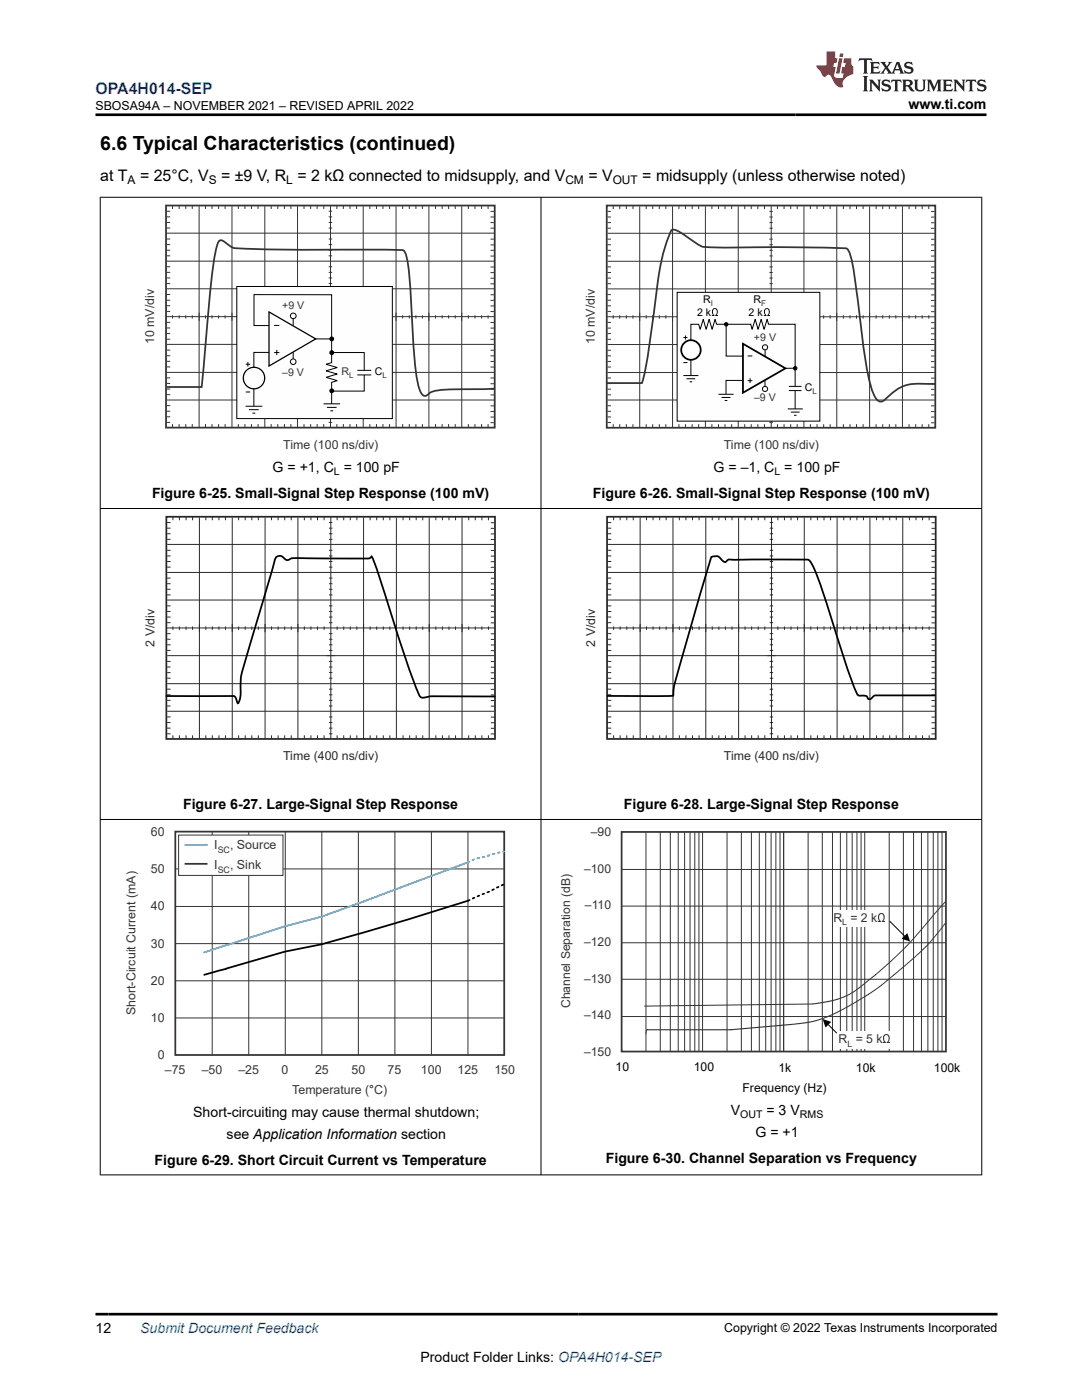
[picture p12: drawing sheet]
<svg xmlns="http://www.w3.org/2000/svg" width="216mm" height="279mm" viewBox="0 0 216 279" stroke-linecap="round" stroke-linejoin="round" font-family="sans-serif">
<path d="M33.1 41h65.6v44.3h-65.6zM33.4 77.2h6.8l1.3-13.8a110.6 110.6 0 0 1 1.8-14.3l.5-1.1a1.68 1.68 0 0 1 1.6 .7 3.6 3.6 0 0 0 3.3 .9l9.9 .2h18.7l3 .1 .4 .3a13.4 13.4 0 0 1 1 4.9l.3 4.1a163 163 0 0 0 1.3 16.9l.7 2.3 .4 .5 .6 .1a4.5 4.5 0 0 1 3.4-1.2l10.1-.2" fill="none" stroke="#363334" stroke-width=".35"/>
<g fill="none" stroke="#363334" stroke-width=".2">
<path d="M33.3 59.9h.7M33.3 58.8h.7M33.3 56.6h.7M33.3 55.5h.7M33.3 54.4h.7M33.3 53.2h.7M33.3 51.1h.7M33.3 49.9h.7M33.3 48.8h.7M33.3 47.7h.7M33.3 45.5h.7M33.3 44.4h.7"/>
<path d="M33.3 43.3h.7M33.3 42.2h.7M33.3 52.1h65.3M33.3 46.5h65.3M33.3 57.6h65.3M34.4 41v.7M35.7 41v.7M37.1 41v.7M38.4 41v.7M39.7 41.1v44.2M41 41v.7M42.3 41v.7"/>
<path d="M43.6 41v.7M44.9 41v.7M46.3 41.1v44.3M47.6 41v.7M48.9 41v.7M50.2 41v.7M51.5 41v.7M52.8 41.1v44.3M54.1 41v.7M55.4 41v.7M56.8 41v.7M58 41v.7"/>
<path d="M59.4 41.1v44.2M60.7 41v.7M62 41v.7M63.3 41v.7M64.6 41v.7M65.6 59.9h.7M65.6 58.8h.7M65.6 56.6h.7M65.6 55.5h.7M65.6 54.4h.7M65.6 53.2h.7M65.6 51.1h.7"/>
<path d="M65.6 49.9h.7M65.6 48.8h.7M65.6 47.7h.7M65.6 45.5h.7M65.6 44.4h.7M65.6 43.3h.7M65.6 42.2h.7M65.9 41v44.3M67.2 41v.7M68.5 41v.7M69.8 41v.7M71.2 41v.7"/>
<path d="M72.5 41.1v44.3M73.8 41v.7M75.1 41v.7M76.4 41v.7M77.7 41v.7M79 41.1v44.2M80.3 41v.7M81.7 41v.7M83 41v.7M84.3 41v.7M85.6 41.1v44.2M86.9 41v.7"/>
<path d="M88.2 41v.7M89.5 41v.7M90.8 41v.7M92.1 41.1v44.2M93.5 41v.7M94.8 41v.7M96.1 41v.7M97.4 41v.7M97.9 43.3h.7M97.9 59.9h.7M97.9 58.8h.7M97.9 56.6h.7"/>
<path d="M97.9 55.5h.7M97.9 54.4h.7M97.9 53.3h.7M97.9 51.1h.7M97.9 50h.7M97.9 48.9h.7M97.9 47.7h.7M97.9 45.5h.7M97.9 44.4h.7M97.9 42.2h.7M33.1 63.2h65.5M33.3 78.8h.7"/>
<path d="M33.3 77.6h.7M33.3 76.5h.7M33.3 75.4h.7M33.3 73.2h.7M33.3 72.1h.7M33.3 71h.7M33.3 69.9h.7M33.3 67.7h.7M33.3 66.6h.7M33.3 65.5h.7M33.3 64.3h.7M33.3 62.2h.7"/>
<path d="M33.3 61h.7M33.3 68.7h65.3M33.3 74.3h65.3M33.3 79.8h65.3M34.4 62.9v.7M35.7 62.9v.7M37.1 62.9v.7M38.4 62.9v.7M41 62.9v.7M42.3 62.9v.7M43.6 62.9v.7M44.9 62.9v.7"/>
<path d="M47.6 62.9v.7M48.9 62.9v.7M50.2 62.9v.7M51.5 62.9v.7M54.1 62.9v.7M55.4 62.9v.7M56.8 62.9v.7M58 62.9v.7M60.7 62.9v.7M62 62.9v.7M63.3 62.9v.7M64.6 62.9v.7"/>
<path d="M65.6 78.8h.7M65.6 77.6h.7M65.6 76.5h.7M65.6 75.4h.7M65.6 73.2h.7M65.6 72.1h.7M65.6 71h.7M65.6 69.9h.7M65.6 67.7h.7M65.6 66.6h.7M65.6 65.5h.7M65.6 64.3h.7"/>
<path d="M65.6 62.2h.7M65.6 61h.7M67.2 62.9v.7M68.5 62.9v.7M69.8 62.9v.7M71.2 62.9v.7M73.8 62.9v.7M75.1 62.9v.7M76.4 62.9v.7M77.7 62.9v.7M80.3 62.9v.7M81.7 62.9v.7"/>
<path d="M83 62.9v.7M84.3 62.9v.7M86.9 62.9v.7M88.2 62.9v.7M89.5 62.9v.7M90.8 62.9v.7M93.5 62.9v.7M94.8 62.9v.7M96.1 62.9v.7M97.4 62.9v.7M97.9 77.7h.7M97.9 75.4h.7"/>
<path d="M97.9 73.3h.7M97.9 72.1h.7M97.9 69.9h.7M97.9 67.7h.7M97.9 66.6h.7M97.9 64.4h.7M97.9 62.2h.7M97.9 78.8h.7M97.9 76.6h.7M97.9 71h.7M97.9 65.5h.7M97.9 61.1h.7"/>
<path d="M33.3 84.3h.7M33.3 83.2h.7M33.3 82.1h.7M33.3 80.9h.7M34.4 84.6v.7M35.7 84.6v.7M37.1 84.6v.7M38.4 84.6v.7M41 84.6v.7M42.3 84.6v.7M43.6 84.6v.7M44.9 84.6v.7"/>
<path d="M47.6 84.6v.7M48.9 84.6v.7M50.2 84.6v.7M51.5 84.6v.7M54.1 84.6v.7M55.4 84.6v.7M56.8 84.6v.7M58 84.6v.7M60.7 84.6v.7M62 84.6v.7M63.3 84.6v.7M64.6 84.6v.7"/>
<path d="M65.6 84.3h.7M65.6 83.2h.7M65.6 82.1h.7M65.6 80.9h.7M67.2 84.6v.7M68.5 84.6v.7M69.8 84.6v.7M71.2 84.6v.7M73.8 84.6v.7M75.1 84.6v.7M76.4 84.6v.7M77.7 84.6v.7"/>
<path d="M80.3 84.6v.7M81.7 84.6v.7M83 84.6v.7M84.3 84.6v.7M86.9 84.6v.7M88.2 84.6v.7M89.5 84.6v.7M90.8 84.6v.7M93.5 84.6v.7M94.8 84.6v.7M96.1 84.6v.7M97.4 84.6v.7"/>
<path d="M97.9 84.4h.7M97.9 83.2h.7M97.9 82.1h.7M97.9 81h.7"/>
</g>
<path d="M47.3 57.2h31v26.3h-31z" fill-rule="evenodd" fill="#fefefe"/>
<g fill="none" stroke="#000" stroke-width=".2">
<path d="M47.3 57.2h31v26.3h-31zM49 72.7h.9M49 78.2h.9M49.5 72.3v.8M50.7 77.6v3.5M53.7 65h-3v-6.2h15.5v13.6l-1.1 .3 2.2 .7-2.2 .6 2.2 .6-2.2 .7 2.2 .7-1.1 .3v4.3M53.7 70.3h-3v3M54.7 70.4h1M54.7 64.9h1M55.2 69.8v1.1M58.5 63.6v1.3M58.5 70.3v1.3"/>
<path d="M62.8 67.6h3.3M66.1 70.4h6.6v3.5M71.3 74.8h2.8M71.3 73.9h2.8M72.7 74.8v3.3h-6.5M49 81.1h3.3M49.7 81.8h1.9M50.4 82.4h.5M64.5 80.6h3.4M65.2 81.3h2M65.9 82h.6"/>
<circle cx="58.5" cy="72.2" r=".56"/>
<circle cx="58.5" cy="63" r=".56"/>
<circle cx="66.2" cy="70.4" r=".38"/>
<circle cx="66.2" cy="67.6" r=".38"/>
<circle cx="66.2" cy="78" r=".38"/>
</g>
<g fill="none" stroke="#000" stroke-width=".25">
<path d="M53.7 62.3l9.3 5.3-9.3 5.4z"/>
<circle cx="50.7" cy="75.5" r="2.14"/>
</g>
<g fill="#000">
<circle cx="66.2" cy="70.4" r=".38"/>
<circle cx="66.2" cy="67.6" r=".38"/>
<circle cx="66.2" cy="78" r=".38"/>
</g>
<path d="M121.1 41h65.5v44.4h-65.5zM121.3 76.5h6.8a118.1 118.1 0 0 0 2.7-16.4 50.8 50.8 0 0 1 2.4-12.4l.7-1.6 .3-.3a4.8 4.8 0 0 1 2.7 1.3l1.6 1.2a3.9 3.9 0 0 0 3.1 1l20.5 .1 6.7 .2 .4 .2a15.1 15.1 0 0 1 1.3 5.1l.3 2a272.6 272.6 0 0 0 2.5 18.3 9 9 0 0 0 1.9 4.8l.7 .2 .6-.4a8.6 8.6 0 0 1 6.9-3.2h3" fill="none" stroke="#363334" stroke-width=".35"/>
<g fill="none" stroke="#363334" stroke-width=".2">
<path d="M121.2 59.9h.7M121.2 58.8h.7M121.2 56.6h.7M121.2 55.5h.7M121.2 54.4h.7M121.2 53.3h.7M121.2 51.1h.7M121.2 50h.7M121.2 48.8h.7M121.2 47.7h.7M121.2 45.5h.7M121.2 44.4h.7"/>
<path d="M121.2 43.3h.7M121.2 42.2h.7M121.2 52.1h65.3M121.2 46.6h65.3M121.2 57.7h65.3M122.4 41v.7M123.7 41v.7M125 41v.7M126.3 41v.7M127.6 41.2v44.1M128.9 41v.7M130.2 41v.7"/>
<path d="M131.6 41v.7M132.9 41v.7M134.2 41.2v44.2M135.5 41v.7M136.8 41v.7M138.1 41v.7M139.4 41v.7M140.8 41.2v44.2M142.1 41v.7M143.4 41v.7M144.7 41v.7M146 41v.7"/>
<path d="M147.3 41.2v44.2M148.6 41v.7M149.9 41v.7M151.2 41v.7M152.5 41v.7M153.5 59.9h.7M153.5 58.8h.7M153.5 56.6h.7M153.5 55.5h.7M153.5 54.4h.7M153.5 53.3h.7M153.5 51.1h.7"/>
<path d="M153.5 50h.7M153.5 48.8h.7M153.5 47.7h.7M153.5 45.5h.7M153.5 44.4h.7M153.5 43.3h.7M153.5 42.2h.7M153.9 41v44.3M155.1 41v.7M156.5 41v.7M157.8 41v.7M159.1 41v.7"/>
<path d="M160.4 41.2v44.2M161.7 41v.7M163 41v.7M164.4 41v.7M165.6 41v.7M167 41.2v44.1M168.3 41v.7M169.6 41v.7M170.9 41v.7M172.2 41v.7M173.5 41.2v44.1M174.8 41v.7"/>
<path d="M176.1 41v.7M177.5 41v.7M178.8 41v.7M180.1 41.2v44.2M181.4 41v.7M182.7 41v.7M184 41v.7M185.3 41v.7M185.8 55.5h.7M185.8 53.3h.7M185.8 51.1h.7M185.8 50h.7"/>
<path d="M185.8 47.7h.7M185.8 45.6h.7M185.8 44.4h.7M185.8 42.2h.7M185.8 60h.7M185.8 58.8h.7M185.8 56.7h.7M185.8 54.4h.7M185.8 48.9h.7M185.8 43.3h.7M121 63.2h65.5M121.2 78.8h.7"/>
<path d="M121.2 77.7h.7M121.2 76.6h.7M121.2 75.4h.7M121.2 73.3h.7M121.2 72.1h.7M121.2 71h.7M121.2 69.9h.7M121.2 67.7h.7M121.2 66.6h.7M121.2 65.5h.7M121.2 64.3h.7M121.2 62.2h.7"/>
<path d="M121.2 61h.7M121.2 68.8h65.3M121.2 74.3h65.3M121.2 79.8h65.3M122.4 62.9v.7M123.7 62.9v.7M125 62.9v.7M126.3 62.9v.7M128.9 62.9v.7M130.2 62.9v.7M131.6 62.9v.7M132.9 62.9v.7"/>
<path d="M135.5 62.9v.7M136.8 62.9v.7M138.1 62.9v.7M139.4 62.9v.7M142.1 62.9v.7M143.4 62.9v.7M144.7 62.9v.7M146 62.9v.7M148.6 62.9v.7M149.9 62.9v.7M151.2 62.9v.7M152.5 62.9v.7"/>
<path d="M153.5 78.8h.7M153.5 77.7h.7M153.5 76.6h.7M153.5 75.4h.7M153.5 73.3h.7M153.5 72.1h.7M153.5 71h.7M153.5 69.9h.7M153.5 67.7h.7M153.5 66.6h.7M153.5 65.5h.7M153.5 64.3h.7"/>
<path d="M153.5 62.2h.7M153.5 61h.7M155.1 62.9v.7M156.5 62.9v.7M157.8 62.9v.7M159.1 62.9v.7M161.7 62.9v.7M163 62.9v.7M164.4 62.9v.7M165.6 62.9v.7M168.3 62.9v.7M169.6 62.9v.7"/>
<path d="M170.9 62.9v.7M172.2 62.9v.7M174.8 62.9v.7M176.1 62.9v.7M177.5 62.9v.7M178.8 62.9v.7M181.4 62.9v.7M182.7 62.9v.7M184 62.9v.7M185.3 62.9v.7M185.8 76.6h.7M185.8 71h.7"/>
<path d="M185.8 65.5h.7M185.8 78.8h.7M185.8 77.7h.7M185.8 75.5h.7M185.8 73.3h.7M185.8 72.2h.7M185.8 69.9h.7M185.8 67.7h.7M185.8 66.6h.7M185.8 64.4h.7M185.8 62.2h.7M185.8 61.1h.7"/>
<path d="M121.2 84.3h.7M121.2 83.2h.7M121.2 82.1h.7M121.2 81h.7M122.4 84.7v.6M123.7 84.7v.6M125 84.7v.6M126.3 84.7v.6M128.9 84.7v.6M130.2 84.7v.6M131.6 84.7v.6M132.9 84.7v.6"/>
<path d="M135.5 84.7v.6M136.8 84.7v.6M138.1 84.7v.6M139.4 84.7v.6M142.1 84.7v.6M143.4 84.7v.6M144.7 84.7v.6M146 84.7v.6M148.6 84.7v.6M149.9 84.7v.6M151.2 84.7v.6M152.5 84.7v.6"/>
<path d="M153.5 84.3h.7M153.5 83.2h.7M153.5 82.1h.7M153.5 81h.7M155.1 84.7v.6M156.5 84.7v.6M157.8 84.7v.6M159.1 84.7v.6M161.7 84.7v.6M163 84.7v.6M164.4 84.7v.6M165.6 84.7v.6"/>
<path d="M168.3 84.7v.6M169.6 84.7v.6M170.9 84.7v.6M172.2 84.7v.6M174.8 84.7v.6M176.1 84.7v.6M177.5 84.7v.6M178.8 84.7v.6M181.4 84.7v.6M182.7 84.7v.6M184 84.7v.6M185.3 84.7v.6"/>
<path d="M185.8 84.4h.7M185.8 83.2h.7M185.8 82.1h.7M185.8 81h.7"/>
</g>
<path d="M135.1 58.3h28.5v25.7h-28.5z" fill-rule="evenodd" fill="#fefefe"/>
<g fill="none" stroke="#000" stroke-width=".2">
<path d="M135.1 58.3h28.5v25.7h-28.5zM136.4 67.4h.8M136.4 72.4h.8M136.4 75h3M136.8 67v.8M137 75.6h1.7M137.6 76.2h.5M137.9 71.8v3.2M137.9 67.9v-3.2h1.5l.3 1 .6-2 .6 2 .6-2 .6 2 .6-2 .3 1h6.8l.3 1 .6-2 .6 2 .6-2 .6 2 .6-2 .3 1h5.3v12.4M143.4 78.7h3M144 79.3h1.8M144.6 79.9h.5"/>
<path d="M144.9 64.7v6.4h3.3M148.2 75.9h-3.3v2.7M149.2 76h.9M149.2 71h.9M149.7 75.5v.9M152.6 75.9v1.2M152.7 69.8v1.2M157.4 77.1h2.5M157.4 78h2.5M158.7 78v3.6M158.7 73.5h-2.1M157.2 81.6h3"/>
<path d="M157.8 82.2h1.8M158.4 82.9h.5"/>
<circle cx="144.9" cy="64.7" r=".34"/>
<circle cx="152.7" cy="77.6" r=".51"/>
<circle cx="152.7" cy="69.3" r=".51"/>
<circle cx="158.7" cy="73.5" r=".34"/>
</g>
<g fill="none" stroke="#000" stroke-width=".35">
<path d="M148.2 68.6l8.5 4.9-8.5 4.9zM33.3 138.9h13.4a1.8 1.8 0 0 1 .6 1.3l.2 .2a5.2 5.2 0 0 0 .5-3.5 9.8 9.8 0 0 1 .7-4.3l6.1-20.6a1.08 1.08 0 0 1 .9-1.1 1.08 1.08 0 0 1 1.2 .7 1.03 1.03 0 0 0 1.3-.2l13.8 .1a2.27 2.27 0 0 0 2.1-.4l.1-.1a168.5 168.5 0 0 1 4.9 14.8 102.2 102.2 0 0 0 4.8 13.3 2.46 2.46 0 0 0 1.8-.1h13M186.5 138.8h-11.8l-.5 .2a.69 .69 0 0 1-1.1 .4v-.2a1.1 1.1 0 0 0-1.3-.4l-.6-.1a90.7 90.7 0 0 1-4.5-12.8 98.1 98.1 0 0 0-4.7-13.4l-.5-.6-.3-.2h-14.6a1.61 1.61 0 0 0-1.7 .4 .75 .75 0 0 1-1-.5 1.27 1.27 0 0 0-2-.2l-5.8 19.9a30 30 0 0 0-1.8 7.4v.2h-2.2h-10.8"/>
<circle cx="137.9" cy="69.9" r="1.95"/>
</g>
<g fill="#000">
<circle cx="144.9" cy="64.7" r=".34"/>
<circle cx="158.7" cy="73.5" r=".34"/>
</g>
<path d="M33.2 103.1h65.6v44.4h-65.6zM121.1 103.1h65.6v44.4h-65.6z" fill="none" stroke="#2b292a" stroke-width=".35"/>
<g fill="none" stroke="#2b292a" stroke-width=".2">
<path d="M33.4 118.7h.6M33.4 117.6h.6M33.4 116.5h.6M33.4 115.4h.6M33.4 113.2h.6M33.4 112.1h.6M33.4 110.9h.6M33.4 109.8h.6M33.4 107.6h.6M33.4 106.5h.6M33.4 105.4h.6M33.4 104.3h.6"/>
<path d="M33.4 114.2h65.3M33.4 108.7h65.3M33.4 119.8h65.3M34.5 103.1v.7M35.8 103.1v.7M37.1 103.1v.7M38.4 103.1v.7M39.8 103.3v44.1M41.1 103.1v.7M42.4 103.1v.7M43.7 103.1v.7M45 103.1v.7"/>
<path d="M46.3 103.3v44.2M47.6 103.1v.7M48.9 103.1v.7M50.2 103.1v.7M51.6 103.1v.7M52.9 103.3v44.2M54.2 103.1v.7M55.5 103.1v.7M56.8 103.1v.7M58.1 103.1v.7M59.4 103.3v44.2M60.7 103.1v.7"/>
<path d="M62 103.1v.7M63.4 103.1v.7M64.7 103.1v.7M65.7 118.7h.6M65.7 117.6h.6M65.7 116.5h.6M65.7 115.4h.6M65.7 113.2h.6M65.7 112.1h.6M65.7 110.9h.6M65.7 109.8h.6M65.7 107.6h.6"/>
<path d="M65.7 106.5h.6M65.7 105.4h.6M65.7 104.3h.6M66 103.1v44.3M67.3 103.1v.7M68.6 103.1v.7M69.9 103.1v.7M71.2 103.1v.7M72.5 103.3v44.2M73.9 103.1v.7M75.2 103.1v.7M76.5 103.1v.7"/>
<path d="M77.8 103.1v.7M79.1 103.3v44.1M80.4 103.1v.7M81.7 103.1v.7M83 103.1v.7M84.4 103.1v.7M85.6 103.3v44.1M87 103.1v.7M88.3 103.1v.7M89.6 103.1v.7M90.9 103.1v.7M92.2 103.3v44.2"/>
<path d="M93.5 103.1v.7M94.8 103.1v.7M96.1 103.1v.7M97.5 103.1v.7M97.9 117.6h.7M97.9 115.4h.7M97.9 109.9h.7M97.9 107.7h.7M97.9 104.3h.7M97.9 118.8h.7M97.9 116.5h.7M97.9 113.2h.7"/>
<path d="M97.9 112.1h.7M97.9 111h.7M97.9 106.6h.7M97.9 105.4h.7M121.3 118.7h.7M121.3 117.6h.7M121.3 116.5h.7M121.3 115.4h.7M121.3 113.2h.7M121.3 112.1h.7M121.3 110.9h.7M121.3 109.8h.7"/>
<path d="M121.3 107.6h.7M121.3 106.5h.7M121.3 105.4h.7M121.3 104.3h.7M121.3 114.2h65.3M121.3 108.7h65.3M121.3 119.8h65.3M122.4 103.1v.7M123.7 103.1v.7M125.1 103.1v.7M126.4 103.1v.7M127.7 103.3v44.1"/>
<path d="M129 103.1v.7M130.3 103.1v.7M131.6 103.1v.7M132.9 103.1v.7M134.3 103.3v44.2M135.6 103.1v.7M136.9 103.1v.7M138.2 103.1v.7M139.5 103.1v.7M140.8 103.3v44.2M142.1 103.1v.7M143.4 103.1v.7"/>
<path d="M144.7 103.1v.7M146.1 103.1v.7M147.4 103.3v44.2M148.7 103.1v.7M150 103.1v.7M151.3 103.1v.7M152.6 103.1v.7M153.6 118.7h.7M153.6 117.6h.7M153.6 116.5h.7M153.6 115.4h.7M153.6 113.2h.7"/>
<path d="M153.6 112.1h.7M153.6 110.9h.7M153.6 109.8h.7M153.6 107.6h.7M153.6 106.5h.7M153.6 105.4h.7M153.6 104.3h.7M153.9 103.1v44.3M155.2 103.1v.7M156.5 103.1v.7M157.8 103.1v.7M159.1 103.1v.7"/>
<path d="M160.5 103.3v44.2M161.8 103.1v.7M163.1 103.1v.7M164.4 103.1v.7M165.7 103.1v.7M167 103.3v44.1M168.4 103.1v.7M169.7 103.1v.7M171 103.1v.7M172.3 103.1v.7M173.6 103.3v44.1M174.9 103.1v.7"/>
<path d="M176.2 103.1v.7M177.5 103.1v.7M178.8 103.1v.7M180.1 103.3v44.2M181.5 103.1v.7M182.8 103.1v.7M184.1 103.1v.7M185.4 103.1v.7M185.9 117.6h.7M185.9 115.4h.7M185.9 109.9h.7M185.9 107.7h.7"/>
<path d="M185.9 104.3h.7M185.9 118.8h.7M185.9 116.5h.7M185.9 113.2h.7M185.9 112.1h.7M185.9 111h.7M185.9 106.6h.7M185.9 105.4h.7M33.2 125.3h65.4M33.4 139.8h.6M33.4 138.7h.6M33.4 137.5h.6"/>
<path d="M33.4 135.4h.6M33.4 134.2h.6M33.4 133.1h.6M33.4 132h.6M33.4 129.8h.6M33.4 128.7h.6M33.4 127.6h.6M33.4 126.5h.6M33.4 124.3h.6M33.4 123.1h.6M33.4 122h.6M33.4 120.9h.6"/>
<path d="M33.4 130.8h65.2M33.4 136.4h65.2M34.5 125v.7M35.8 125v.7M37.1 125v.7M38.4 125v.7M41.1 125v.7M42.4 125v.7M43.7 125v.7M45 125v.7M47.6 125v.7M48.9 125v.7"/>
<path d="M50.2 125v.7M51.6 125v.7M54.2 125v.7M55.5 125v.7M56.8 125v.7M58.1 125v.7M60.7 125v.7M62 125v.7M63.4 125v.7M64.7 125v.7M65.7 139.8h.6M65.7 138.7h.6"/>
<path d="M65.7 137.5h.6M65.7 135.4h.6M65.7 134.2h.6M65.7 133.1h.6M65.7 132h.6M65.7 129.8h.6M65.7 128.7h.6M65.7 127.6h.6M65.7 126.5h.6M65.7 124.3h.6M65.7 123.1h.6M65.7 122h.6"/>
<path d="M65.7 120.9h.6M67.3 125v.7M68.6 125v.7M69.9 125v.7M71.2 125v.7M73.9 125v.7M75.2 125v.7M76.5 125v.7M77.8 125v.7M80.4 125v.7M81.7 125v.7M83 125v.7"/>
<path d="M84.4 125v.7M87 125v.7M88.3 125v.7M89.6 125v.7M90.9 125v.7M93.5 125v.7M94.8 125v.7M96.1 125v.7M97.5 125v.7M97.9 138.7h.7M97.9 133.2h.7M97.9 128.7h.7"/>
<path d="M97.9 123.2h.7M97.9 139.8h.7M97.9 137.6h.7M97.9 135.4h.7M97.9 134.3h.7M97.9 132h.7M97.9 129.8h.7M97.9 127.6h.7M97.9 126.5h.7M97.9 124.3h.7M97.9 122.1h.7M97.9 120.9h.7"/>
<path d="M121.1 125.3h65.5M121.3 139.8h.7M121.3 138.7h.7M121.3 137.5h.7M121.3 135.4h.7M121.3 134.2h.7M121.3 133.1h.7M121.3 132h.7M121.3 129.8h.7M121.3 128.7h.7M121.3 127.6h.7M121.3 126.5h.7"/>
<path d="M121.3 124.3h.7M121.3 123.1h.7M121.3 122h.7M121.3 120.9h.7M121.3 130.8h65.3M121.3 136.4h65.3M122.4 125v.7M123.7 125v.7M125.1 125v.7M126.4 125v.7M129 125v.7M130.3 125v.7"/>
<path d="M131.6 125v.7M132.9 125v.7M135.6 125v.7M136.9 125v.7M138.2 125v.7M139.5 125v.7M142.1 125v.7M143.4 125v.7M144.7 125v.7M146.1 125v.7M148.7 125v.7M150 125v.7"/>
<path d="M151.3 125v.7M152.6 125v.7M153.6 139.8h.7M153.6 138.7h.7M153.6 137.5h.7M153.6 135.4h.7M153.6 134.2h.7M153.6 133.1h.7M153.6 132h.7M153.6 129.8h.7M153.6 128.7h.7M153.6 127.6h.7"/>
<path d="M153.6 126.5h.7M153.6 124.3h.7M153.6 123.1h.7M153.6 122h.7M153.6 120.9h.7M155.2 125v.7M156.5 125v.7M157.8 125v.7M159.1 125v.7M161.8 125v.7M163.1 125v.7M164.4 125v.7"/>
<path d="M165.7 125v.7M168.4 125v.7M169.7 125v.7M171 125v.7M172.3 125v.7M174.9 125v.7M176.2 125v.7M177.5 125v.7M178.8 125v.7M181.5 125v.7M182.8 125v.7M184.1 125v.7"/>
<path d="M185.4 125v.7M185.9 138.7h.7M185.9 133.2h.7M185.9 128.7h.7M185.9 123.2h.7M185.9 139.8h.7M185.9 137.6h.7M185.9 135.4h.7M185.9 134.3h.7M185.9 132h.7M185.9 129.8h.7M185.9 127.6h.7"/>
<path d="M185.9 126.5h.7M185.9 124.3h.7M185.9 122.1h.7M185.9 120.9h.7M33.4 146.4h.6M33.4 145.3h.6M33.4 144.2h.6M33.4 143.1h.6M33.4 140.9h.6M33.4 141.9h65.2M34.5 146.8v.6M35.8 146.8v.6"/>
<path d="M37.1 146.8v.6M38.4 146.8v.6M41.1 146.8v.6M42.4 146.8v.6M43.7 146.8v.6M45 146.8v.6M47.6 146.8v.6M48.9 146.8v.6M50.2 146.8v.6M51.6 146.8v.6M54.2 146.8v.6M55.5 146.8v.6"/>
<path d="M56.8 146.8v.6M58.1 146.8v.6M60.7 146.8v.6M62 146.8v.6M63.4 146.8v.6M64.7 146.8v.6M65.7 146.4h.6M65.7 145.3h.6M65.7 144.2h.6M65.7 143.1h.6M65.7 140.9h.6M67.3 146.8v.6"/>
<path d="M68.6 146.8v.6M69.9 146.8v.6M71.2 146.8v.6M73.9 146.8v.6M75.2 146.8v.6M76.5 146.8v.6M77.8 146.8v.6M80.4 146.8v.6M81.7 146.8v.6M83 146.8v.6M84.4 146.8v.6M87 146.8v.6"/>
<path d="M88.3 146.8v.6M89.6 146.8v.6M90.9 146.8v.6M93.5 146.8v.6M94.8 146.8v.6M96.1 146.8v.6M97.5 146.8v.6M97.9 146.5h.7M97.9 144.2h.7M97.9 145.4h.7M97.9 143.1h.7M97.9 140.9h.7"/>
<path d="M121.3 146.4h.7M121.3 145.3h.7M121.3 144.2h.7M121.3 143.1h.7M121.3 140.9h.7M121.3 141.9h65.3M122.4 146.8v.6M123.7 146.8v.6M125.1 146.8v.6M126.4 146.8v.6M129 146.8v.6M130.3 146.8v.6"/>
<path d="M131.6 146.8v.6M132.9 146.8v.6M135.6 146.8v.6M136.9 146.8v.6M138.2 146.8v.6M139.5 146.8v.6M142.1 146.8v.6M143.4 146.8v.6M144.7 146.8v.6M146.1 146.8v.6M148.7 146.8v.6M150 146.8v.6"/>
<path d="M151.3 146.8v.6M152.6 146.8v.6M153.6 146.4h.7M153.6 145.3h.7M153.6 144.2h.7M153.6 143.1h.7M153.6 140.9h.7M155.2 146.8v.6M156.5 146.8v.6M157.8 146.8v.6M159.1 146.8v.6M161.8 146.8v.6"/>
<path d="M163.1 146.8v.6M164.4 146.8v.6M165.7 146.8v.6M168.4 146.8v.6M169.7 146.8v.6M171 146.8v.6M172.3 146.8v.6M174.9 146.8v.6M176.2 146.8v.6M177.5 146.8v.6M178.8 146.8v.6M181.5 146.8v.6"/>
<path d="M182.8 146.8v.6M184.1 146.8v.6M185.4 146.8v.6M185.9 146.5h.7M185.9 144.2h.7M185.9 145.3h.7M185.9 143.1h.7M185.9 140.9h.7"/>
</g>
<path d="M35 166h65.6v44.5h-65.6z" fill="none" stroke="#363334" stroke-width=".35"/>
<g fill="none" stroke="#363334" stroke-width=".2">
<path d="M35 173.4h65.6M42.3 166v44.5M49.6 166v44.5M56.9 166v44.5M64.2 166v44.5M71.5 166v44.5M78.8 166v44.5M86.1 166v44.5M93.4 166v44.5M35 180.9h65.6M35 188.3h65.6M35 195.7h65.6"/>
<path d="M35 203.2h65.6"/>
</g>
<path d="M35.6 166.7h20.9v8h-20.9z" fill-rule="evenodd" fill="#fefefe"/>
<g fill="none" stroke="#363334" stroke-width=".2">
<path d="M35.6 166.7h20.9v8h-20.9zM124.1 173.5h64.7M128.9 166v43.9M131.7 166v43.9M133.8 166v43.9M135.3 166v43.9M136.6 166v43.9M137.7 166v43.9M138.6 166v43.9M139.5 166v43.9M140.2 166v43.9M145.1 166v43.9"/>
<path d="M147.9 166v43.9M149.9 166v43.9M151.5 166v43.9M152.8 166v43.9M153.9 166v43.9M154.8 166v43.9M155.6 166v43.9M156.4 166v43.9M161.3 166v43.9M164.1 166v43.9M166.1 166v43.9M167.7 166v43.9"/>
<path d="M169 166v43.9M170 166v43.9M171 166v43.9M171.8 166v43.9M172.5 166v43.9M177.4 166v43.9M180.3 166v43.9M182.3 166v43.9M183.9 166v43.9M185.1 166v43.9M186.2 166v43.9M187.1 166v43.9"/>
<path d="M188 166v43.9M124.1 188.1h64.7M124.1 195.4h64.7M124.1 180.8h64.7M124.1 202.9h64.7"/>
</g>
<path d="M37 172.4h4.2M124 166h64.7v43.9h-64.7z" fill="none" stroke="#363334" stroke-width=".35"/>
<path d="M37 168.6h4.2M93.3 172.1l-29.2 10.9-7.3 1.9-11.6 3.8M45.1 188.7l-4.4 1.4" fill="none" stroke="#00aeef" stroke-width=".35"/>
<path d="M93.3 172.1l1.5-.7 5.8-1.5" fill="none" stroke="#00aeef" stroke-width=".35" stroke-dasharray=".4 .7"/>
<path d="M93.4 179.8l4.3-1.9 2.9-1.4" fill="none" stroke="#000" stroke-width=".35" stroke-dasharray=".4 .7"/>
<path d="M93.4 179.8l-20.5 6.2-8.8 2.5-7.3 1.4-11.7 3.4M45.1 193.4l-4.4 1.1" fill="none" stroke="#000" stroke-width=".35"/>
<g fill="#fefefe">
<path d="M166.2 181.7h10.6v3.3h-10.6z" fill-rule="evenodd"/>
<path d="M167.4 205.9h10.3v3.4h-10.3z" fill-rule="evenodd"/>
</g>
<g fill="#363334">
<path d="M128.6 200.7l33.6-.4v.2l-33.6 .4zM162.2 200.3v.2zM162.2 200.3a18.1 18.1 0 0 0 8.2-2.5l4.2-3.3 .1 .2-.8 .6a18.6 18.6 0 0 1-6.8 4.2l-4.2 .9-.7 .1zM174.6 194.5l.1 .2zM188.6 179.9l.1 .2-4 4.5a68.4 68.4 0 0 1-10 10.1l-.1-.2a86.1 86.1 0 0 0 12.6-13.1z" fill-rule="evenodd"/>
<path d="M129 205.4h.1l-.3 1.1zM129.1 205.4v.2zM129.1 205.4h16.7v.2h-16.7zM145.8 205.4v.2zM145.8 205.4l12.2-1.1v.3l-12.2 1zM158 204.3v.3zM158 204.3l4.2-.6 2.8-.9 .1 .2-3.7 1.1-3.4 .5zM165 202.8l.1 .2zM165 202.8l3.4-1.6 4.8-2.9 .1 .2-.7 .5-4.4 2.5-3.1 1.5zM173.2 198.3l.1 .2zM173.2 198.3l2.4-1.6 2.7-2.2 .1 .2-2.7 2.2-2.4 1.6zM178.3 194.5l.1 .2zM178.3 194.5l4.1-3.4 2.2-2.2 .1 .2-.3 .3-2.6 2.4-3.4 2.9zM184.6 188.9l.1 .2zM188.7 184l.1 .2-1.4 1.7-2.7 3.2-.1-.2z" fill-rule="evenodd"/>
</g>
<path d="M19.9 39.4h176.1M20 39.3v195.2M107.9 39.3v195.2M195.9 39.3v195.2M19.9 101.5h176.1M19.9 163.5h176.1M177.5 183.9l3 2.9M165.3 204.5l1.6 1.7M19.9 234.5h176.1" fill="none" stroke="#000" stroke-width=".2"/>
<path d="M179.9 187.4l1.1-1.2 .6 1.7zM164.2 203.4l1.7 .5-1.2 1.2z" fill="#000"/>
<path d="M171.5 11.6l-.2 .6 .5-.2h.6v.1v2.2l-.2 .4h1l-.2-.4v-2.2v-.1h.5l.5 .2-.1-.6zM173.6 12.4l.2 .3v1.6l-.2 .4h1.9l.1-.6a1.08 1.08 0 0 1-1.3 .2v-.7h.6l.4 .2v-.7l-.4 .2h-.6v-.5l.2-.2a1 1 0 0 1 1 .3l-.1-.5zM175.7 12.4l.9 1.1-1 1.2h.9l-.2-.2 .5-.8 .4 .8-.2 .2h1.6l-.2-.2 .2-.5h.9l.1 .5-.1 .2h.9l-.2-.4-.8-1.9h-.5l-.9 2.1-.9-1.1 .9-1h-.8l.2 .2-.4 .6-.4-.6 .2-.2zM179 12.8l.4 1h-.7zM180.7 12.5a.65 .65 0 0 0-.2 .7 .65 .65 0 0 0 .6 .5l.6 .1 .1 .3a.79 .79 0 0 1-.7 .4 .79 .79 0 0 1-.7-.5l.1 .7 .2-.1a.93 .93 0 0 0 1.1 0 .93 .93 0 0 0 .4-.9 1.46 1.46 0 0 0-1.2-.6l-.1-.3a1.09 1.09 0 0 1 1.2 .2l-.2-.6-.1 .1-.5-.2zM172.2 15.2l.2 .4v2.2l-.2 .4h1l-.2-.4v-2.2l.2-.4zM173.4 15.9l.2 .4v1.5l-.2 .4h.8l-.3-.4 .1-1.3 1.6 1.8v-2l.2-.4h-.7l.1 .2 .1 1.1-1.2-1.3zM176.2 16a.65 .65 0 0 0-.2 .8 .65 .65 0 0 0 .6 .4l.6 .2 .1 .2a.79 .79 0 0 1-.7 .4 .79 .79 0 0 1-.7-.5l.1 .7 .2-.1a.93 .93 0 0 0 1.1 .1 .93 .93 0 0 0 .4-1 1.46 1.46 0 0 0-1.2-.5l-.1-.4a1.09 1.09 0 0 1 1.2 .2l-.1-.6-.2 .1-.5-.1zM177.9 15.9l-.1 .6a.63 .63 0 0 1 .8-.3v1.6l-.3 .4h1l-.2-.4v-1.6a.66 .66 0 0 1 .8 .3l-.1-.6zM180 15.9l.2 .4v1.5l-.2 .4h1l-.2-.2-.1-.7h.5l.1 .2a.79 .79 0 0 0 1.2 .6l-1-.9a.61 .61 0 0 0 .6-.6 .61 .61 0 0 0-.5-.7zM180.8 16.2h.1a.47 .47 0 0 1 .5 .1 .47 .47 0 0 1 .1 .5l-.1 .1-.7 .1zM182.3 15.9l.2 .2a2.27 2.27 0 0 0 .4 2 1.04 1.04 0 0 0 1.7-.7v-1.3l.2-.2h-.8l.2 .4v1.1a.6 .6 0 0 1-.6 .6 .6 .6 0 0 1-.6-.6v-1.1l.3-.4zM184.9 15.9l.2 .4v1.5l-.2 .4h.8l-.3-.4v-1.4l.9 1.9 .9-1.9v1.4l-.3 .4h1l-.2-.4v-1.5l.2-.4h-.8l-.7 1.5-.6-1.5zM188.1 15.9l.2 .4v1.5l-.2 .4h1.9l.1-.6a1.09 1.09 0 0 1-1.3 .2v-.7h.6l.4 .2v-.6l-.4 .2h-.6v-.6l.2-.1a1.01 1.01 0 0 1 1 .3l-.1-.6zM190.2 15.9l.3 .4v1.5l-.3 .4h.8l-.2-.4v-1.3l1.6 1.8v-2l.2-.4h-.7l.2 .2v1.1l-1.2-1.3zM192.8 15.9l-.1 .6a.63 .63 0 0 1 .8-.3v1.6l-.3 .4h1l-.2-.4v-1.6a.66 .66 0 0 1 .8 .3l-.1-.6zM195.2 16a.65 .65 0 0 0-.2 .8 .65 .65 0 0 0 .6 .4l.6 .2 .2 .2a.79 .79 0 0 1-.7 .4 .79 .79 0 0 1-.7-.5l.1 .7 .2-.1a.93 .93 0 0 0 1 .1 .93 .93 0 0 0 .5-1 1.46 1.46 0 0 0-1.3-.5v-.4a1.09 1.09 0 0 1 1.2 .2l-.2-.6-.2 .1-.5-.1z" fill="#231f20"/>
<path d="M164.9 10.3v2.7h-2l.1 .4 .8 1a.95 .95 0 0 0 1 .9 .59 .59 0 0 1 .5-.4 .59 .59 0 0 1 .5 .3l.4 .8a1.59 1.59 0 0 0 2.1 1.4 1.61 1.61 0 0 1 1-2.3l1-.3-.1-1.5a1.59 1.59 0 0 1-.3-1.7h-1.5l-.2 .9h.6l-.2 .9h-.5l-.2 .9v.3l.4 .1-.1 .9h-.7a.73 .73 0 0 1-1-.7l.3-1.5h-.5l.1-.9h.5l.2-.9h-.5v-1.3zM167.4 11.6l-.6 3.1h.7l.6-3.1zM167.6 10.7l-.1 .6h.7l.1-.6z" fill="#ed1c24"/>
<path d="M19 22.9h177.8M19 262.3h180" fill="none" stroke="#000" stroke-width=".53"/>
<text font-size="3.9" x="20" y="29.9">6.6 Typical Characteristics (continued)</text>
<text font-size="3.2" fill="#00f" x="19" y="18.7">OPA4H014-SEP</text>
<g font-size="3.2">
<text x="20" y="36.1">at T</text>
<text x="27.9" y="36.1">= 25°C, V</text>
<text x="44.1" y="36.1">= ±9 V, R = 2 kΩ connected to midsupply, and V</text>
<text x="117.4" y="36.1">= V</text>
<text x="128.2" y="36.1">= midsupply (unless otherwise noted)</text>
</g>
<g font-size="2.8">
<text x="181.3" y="21.8">www.ti.com</text>
<text x="54.4" y="94.3">G = +1, C = 100 pF</text>
<text x="142.4" y="94.3">G = –1, C = 100 pF</text>
<text x="30.3" y="99.5">Figure 6-25. Small-Signal Step Response (100 mV)</text>
<text x="118.3" y="99.5">Figure 6-26. Small-Signal Step Response (100 mV)</text>
<text x="36.5" y="161.5">Figure 6-27. Large-Signal Step Response</text>
<text x="124.5" y="161.5">Figure 6-28. Large-Signal Step Response</text>
<text x="38.6" y="223">Short-circuiting may cause thermal shutdown;</text>
<text x="45.2" y="227.3">see Application Information section</text>
<text x="145.8" y="222.6">V</text>
<text x="150.7" y="226.8">G = +1</text>
<text x="152.9" y="222.6">= 3 V</text>
<text x="30.8" y="232.5">Figure 6-29. Short Circuit Current vs Temperature</text>
<text x="120.9" y="232.1">Figure 6-30. Channel Separation vs Frequency</text>
<text x="19" y="266.1">12</text>
<text x="83.9" y="271.7">Product Folder Links: OPA4H014-SEP</text>
</g>
<text font-size="2.8" fill="#00f" x="28" y="266.1">Submit Document Feedback</text>
<g font-size="2.5">
<text x="19" y="21.9">SBOSA94A – NOVEMBER 2021 – REVISED APRIL 2022</text>
<text x="73.7" y="218.4">°</text>
<text x="144.5" y="265.8">Copyright © 2022 Texas Instruments Incorporated</text>
</g>
<g font-size="2.5" fill="#363334">
<text x="30.7" y="68.7" transform="rotate(-90 30.7 68.7)">10 mV/div</text>
<text x="118.7" y="68.7" transform="rotate(-90 118.7 68.7)">10 mV/div</text>
<text x="56.5" y="89.6">Time (100 ns/div)</text>
<text x="144.4" y="89.7">Time (100 ns/div)</text>
<text x="30.1" y="166.9">60</text>
<text x="42.8" y="169.4">I</text>
<text x="42.8" y="173.4">I</text>
<text x="45.9" y="169.4">, Source</text>
<text x="45.9" y="173.4">, Sink</text>
<text x="30.1" y="174.3">50</text>
<text x="30.1" y="181.7">40</text>
<text x="30.1" y="189.1">30</text>
<text x="30.1" y="196.5">20</text>
<text x="27" y="202.6" transform="rotate(-90 27 202.6)">Short-Circuit Current (mA)</text>
<text x="30.1" y="203.9">10</text>
<text x="31.5" y="211.3">0</text>
<text x="32.9" y="214.4">–75</text>
<text x="40.3" y="214.4">–50</text>
<text x="47.6" y="214.4">–25</text>
<text x="56.2" y="214.4">0</text>
<text x="62.9" y="214.4">25</text>
<text x="70.1" y="214.4">50</text>
<text x="77.3" y="214.4">75</text>
<text x="84" y="214.4">100</text>
<text x="91.3" y="214.4">125</text>
<text x="98.7" y="214.4">150</text>
<text x="58.3" y="218.4">Temperature ( C)</text>
</g>
<g font-size="2.5" fill="#2b292a">
<text x="30.8" y="129.1" transform="rotate(-90 30.8 129.1)">2 V/div</text>
<text x="118.8" y="129.1" transform="rotate(-90 118.8 129.1)">2 V/div</text>
<text x="56.5" y="151.8">Time (400 ns/div)</text>
<text x="144.5" y="151.8">Time (400 ns/div)</text>
</g>
<g font-size="2.4">
<text x="25.5" y="36.7">A</text>
<text x="41.7" y="36.7">S</text>
<text x="57.1" y="36.7">L</text>
<text x="112.8" y="36.7">CM</text>
<text x="122.3" y="36.7">OUT</text>
<text x="122.8" y="213.8">10</text>
<text x="138.4" y="213.8">100</text>
<text x="155.3" y="213.9">1k</text>
<text x="170.8" y="213.9">10k</text>
<text x="186.3" y="213.9">100k</text>
<text x="148.2" y="217.9">Frequency (Hz)</text>
</g>
<g font-size="2.4" fill="#363334">
<text x="117.9" y="166.9">–90</text>
<text x="116.5" y="174.2">–100</text>
<text x="116.7" y="181.5">–110</text>
<text x="166.3" y="183.9">R = 2 k</text>
<text x="116.5" y="188.8">–120</text>
<text x="116.5" y="196.1">–130</text>
<text x="113.8" y="201.2" transform="rotate(-90 113.8 201.2)">Channel Separation (dB)</text>
<text x="116.5" y="203.4">–140</text>
<text x="167.3" y="208.1">R = 5 k</text>
<text x="116.5" y="210.7">–150</text>
</g>
<g font-size="2.1" fill="#363334">
<text x="56.3" y="61.7">+9 V</text>
<text x="150.4" y="68.1">+9 V</text>
<text x="56.3" y="74.9">–9 V</text>
<text x="68.1" y="74.8">R</text>
<text x="150.5" y="80">–9 V</text>
</g>
<g font-size="2.1">
<text x="139.1" y="63.1">2 k</text>
<text x="140.3" y="60.5">R</text>
<text x="149.4" y="63.1">2 k</text>
<text x="150.3" y="60.5">R</text>
<text x="74.8" y="74.8">C</text>
<text x="160.6" y="78">C</text>
<text x="66.6" y="94.8">L</text>
<text x="154.5" y="94.8">L</text>
<text x="147.7" y="223.2">OUT</text>
<text x="159.6" y="223.2">RMS</text>
</g>
<g font-size="1.8" fill="#363334">
<text x="43.4" y="170.3">SC</text>
<text x="43.4" y="174.3">SC</text>
</g>
<g font-size="1.7" fill="#363334">
<text x="168" y="184.7">L</text>
<text x="169.1" y="208.9">L</text>
</g>
<g font-size="1.6" fill="#363334">
<text x="141.8" y="61.1">I</text>
<text x="151.8" y="61.1">F</text>
<text x="69.7" y="75.4">L</text>
<text x="76.3" y="75.4">L</text>
<text x="162.1" y="78.6">L</text>
</g>
</svg>
